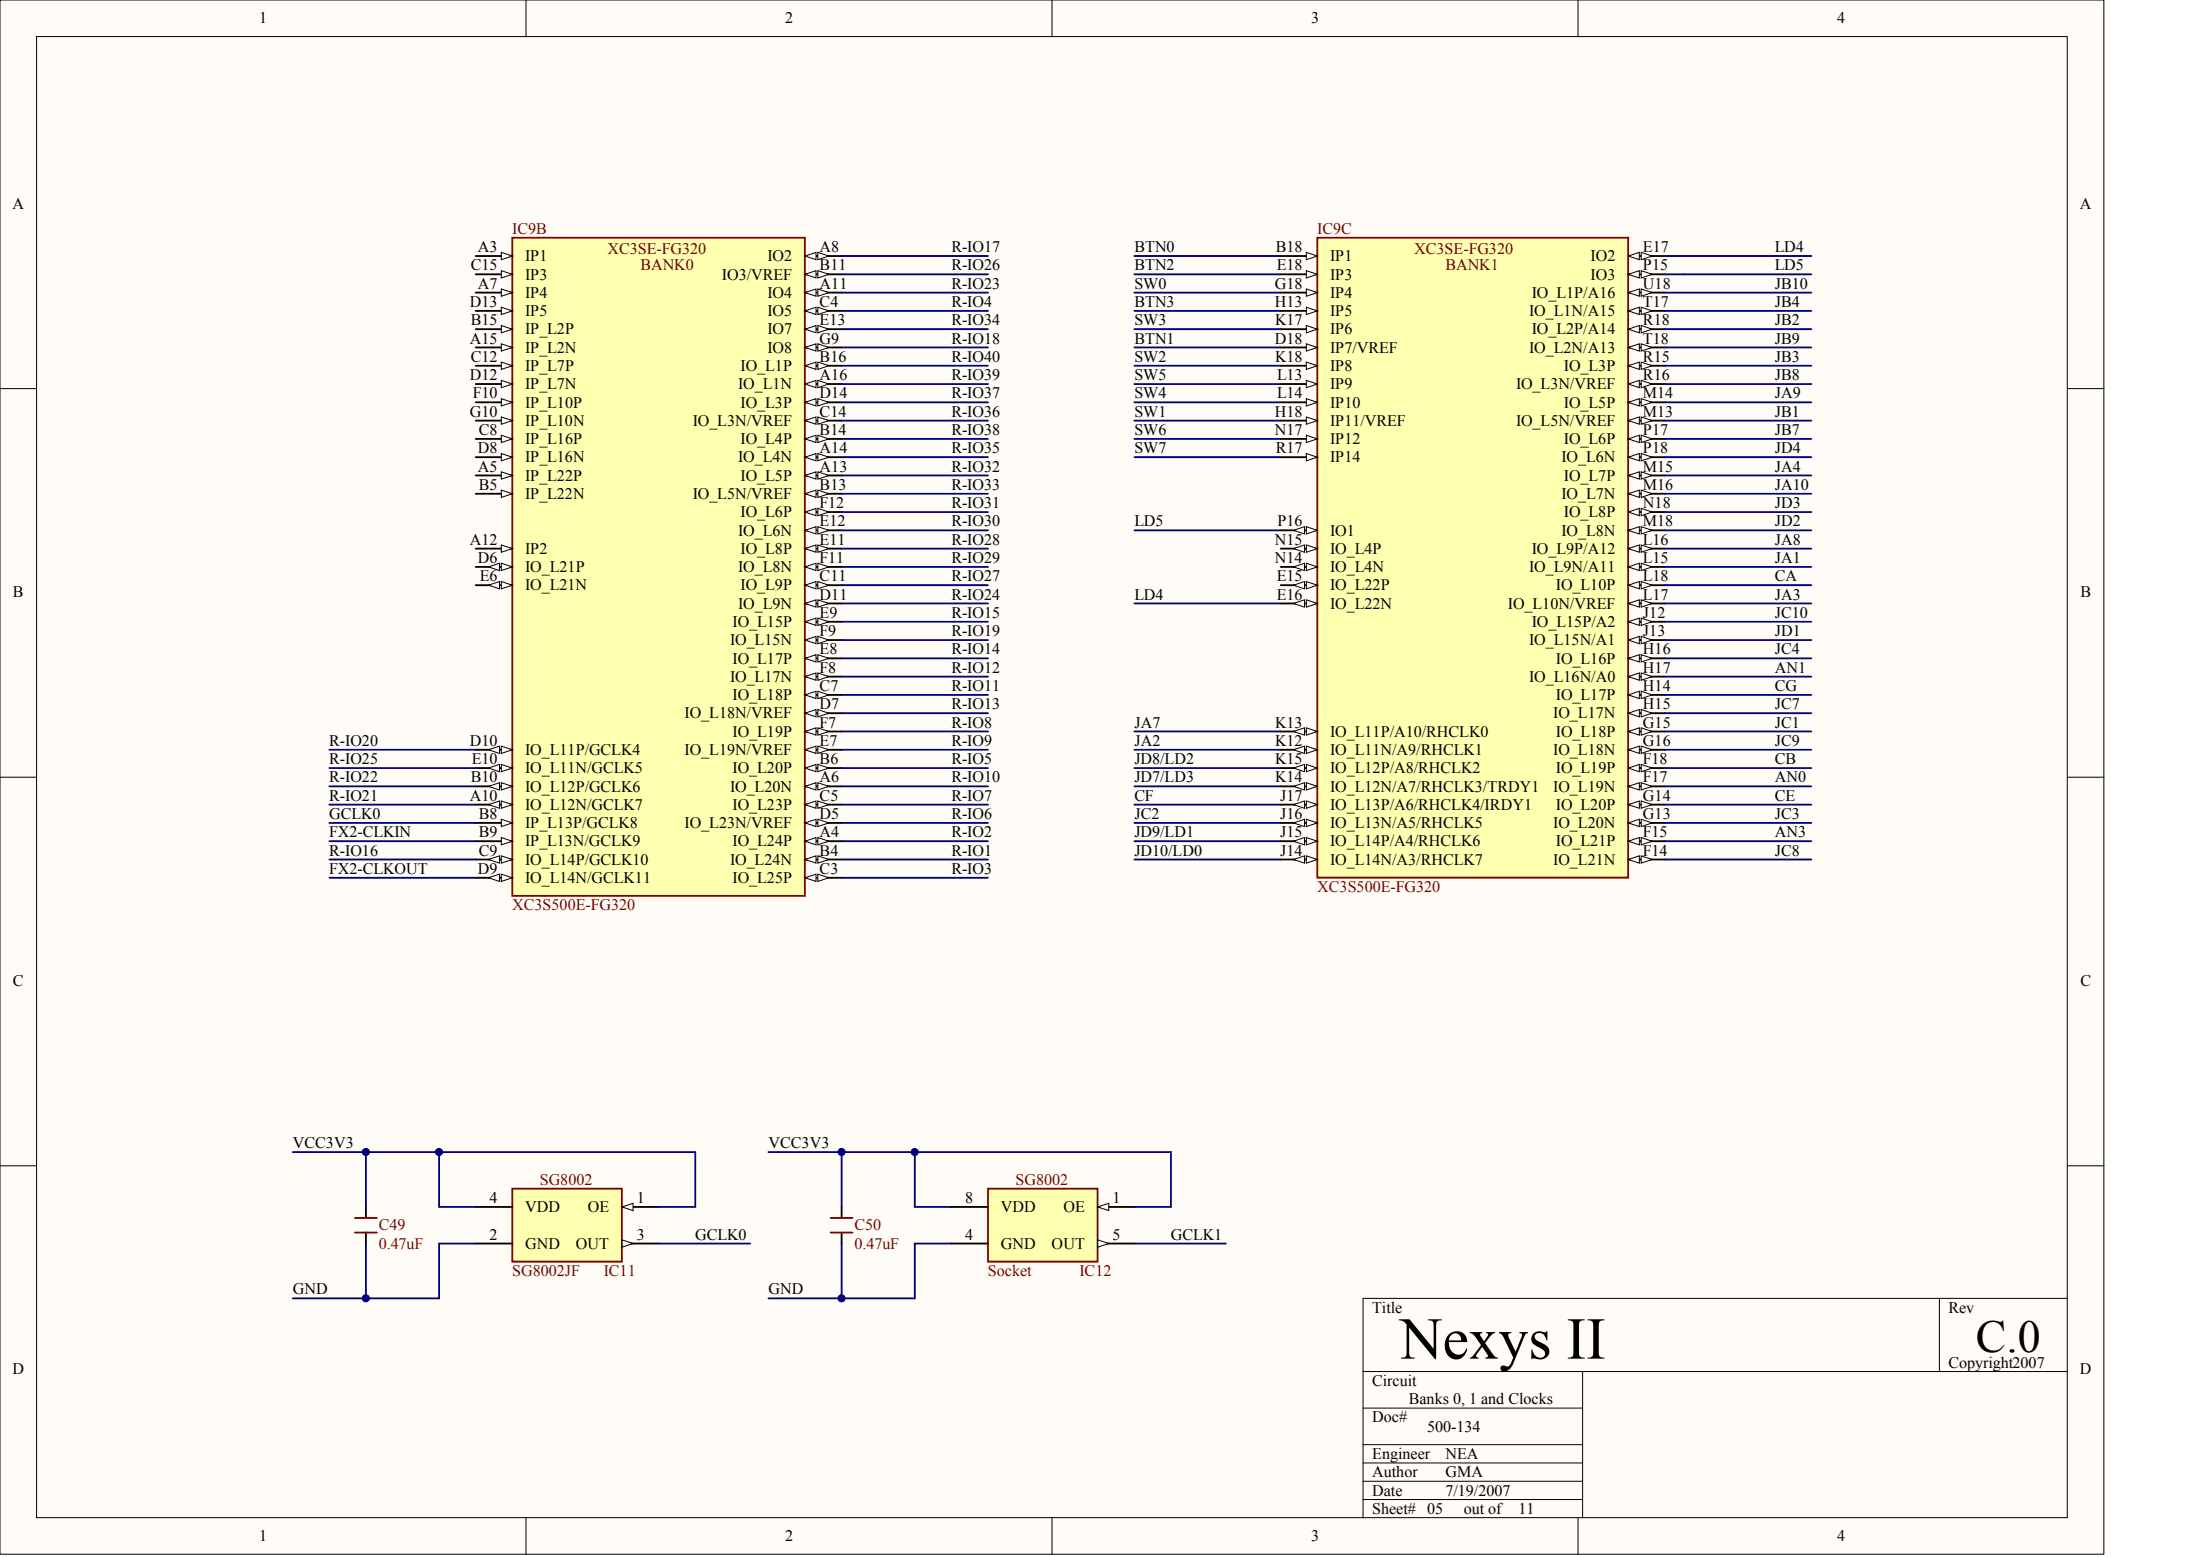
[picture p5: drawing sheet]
<svg xmlns="http://www.w3.org/2000/svg" width="840mm" height="594mm" viewBox="0 0 840 594" stroke-linecap="round" stroke-linejoin="round" font-family="sans-serif">
<g fill="#fffcf8" stroke="#000" stroke-width=".38">
<path d="M0 0h802.9v593h-802.9z"/>
<path d="M14 14h775v565.1h-775z"/>
</g>
<g fill="none" stroke="#000" stroke-width=".38">
<path d="M200.7 0v14M401.5 0v14M602.2 0v14M0 148.3h14M789 148.3h14M0 296.5h14M789 296.5h14M0 444.8h14M789 444.8h14M740.1 495.4v27.9M789 495.4h-268.8v83.7M520.2 523.3h268.8"/>
<path d="M520.2 537.3h83.8M604 523.3v55.8M520.2 558.2h83.8M520.2 551.2h83.8M200.7 579.1v14M401.5 579.1v14M520.2 565.2h83.8M520.2 572.2h83.8M602.2 579.1v14"/>
</g>
<path d="M195.5 90.7h111.7v251.1h-111.7z" fill="#ffffb0" stroke="#800000" stroke-width=".7"/>
<path d="M181.5 97.7h14" fill="none" stroke="#000" stroke-width=".7"/>
<path d="M191.3 96.3l4.2 1.4-4.2 1.4z" fill="#fffcf8" stroke="#000" stroke-width=".38"/>
<path d="M181.5 104.7h14" fill="none" stroke="#000" stroke-width=".7"/>
<path d="M191.3 103.3l4.2 1.4-4.2 1.4z" fill="#fffcf8" stroke="#000" stroke-width=".38"/>
<path d="M181.5 111.6h14" fill="none" stroke="#000" stroke-width=".7"/>
<path d="M191.3 110.2l4.2 1.4-4.2 1.4z" fill="#fffcf8" stroke="#000" stroke-width=".38"/>
<path d="M181.5 118.6h14" fill="none" stroke="#000" stroke-width=".7"/>
<path d="M191.3 117.2l4.2 1.4-4.2 1.4z" fill="#fffcf8" stroke="#000" stroke-width=".38"/>
<path d="M181.5 125.6h14" fill="none" stroke="#000" stroke-width=".7"/>
<path d="M191.3 124.2l4.2 1.4-4.2 1.4z" fill="#fffcf8" stroke="#000" stroke-width=".38"/>
<path d="M181.5 132.6h14" fill="none" stroke="#000" stroke-width=".7"/>
<path d="M191.3 131.2l4.2 1.4-4.2 1.4z" fill="#fffcf8" stroke="#000" stroke-width=".38"/>
<path d="M181.5 139.6h14" fill="none" stroke="#000" stroke-width=".7"/>
<path d="M191.3 138.2l4.2 1.4-4.2 1.3z" fill="#fffcf8" stroke="#000" stroke-width=".38"/>
<path d="M181.5 146.5h14" fill="none" stroke="#000" stroke-width=".7"/>
<path d="M191.3 145.1l4.2 1.4-4.2 1.4z" fill="#fffcf8" stroke="#000" stroke-width=".38"/>
<path d="M181.5 153.5h14" fill="none" stroke="#000" stroke-width=".7"/>
<path d="M191.3 152.1l4.2 1.4-4.2 1.4z" fill="#fffcf8" stroke="#000" stroke-width=".38"/>
<path d="M181.5 160.5h14" fill="none" stroke="#000" stroke-width=".7"/>
<path d="M191.3 159.1l4.2 1.4-4.2 1.4z" fill="#fffcf8" stroke="#000" stroke-width=".38"/>
<path d="M181.5 167.5h14" fill="none" stroke="#000" stroke-width=".7"/>
<path d="M191.3 166.1l4.2 1.4-4.2 1.4z" fill="#fffcf8" stroke="#000" stroke-width=".38"/>
<path d="M181.5 174.4h14" fill="none" stroke="#000" stroke-width=".7"/>
<path d="M191.3 173l4.2 1.4-4.2 1.4z" fill="#fffcf8" stroke="#000" stroke-width=".38"/>
<path d="M181.5 181.4h14" fill="none" stroke="#000" stroke-width=".7"/>
<path d="M191.3 180l4.2 1.4-4.2 1.4z" fill="#fffcf8" stroke="#000" stroke-width=".38"/>
<path d="M181.5 188.4h14" fill="none" stroke="#000" stroke-width=".7"/>
<path d="M191.3 187l4.2 1.4-4.2 1.4z" fill="#fffcf8" stroke="#000" stroke-width=".38"/>
<path d="M181.5 209.3h14" fill="none" stroke="#000" stroke-width=".7"/>
<path d="M191.3 207.9l4.2 1.4-4.2 1.4z" fill="#fffcf8" stroke="#000" stroke-width=".38"/>
<path d="M181.5 216.3h14" fill="none" stroke="#000" stroke-width=".7"/>
<g fill="#fffcf8" stroke="#000" stroke-width=".38">
<path d="M191.3 214.9l4.2 1.4-4.2 1.4z"/>
<path d="M186.4 216.3l4.2-1.4v2.8z"/>
</g>
<path d="M181.5 223.3h14" fill="none" stroke="#000" stroke-width=".7"/>
<g fill="#fffcf8" stroke="#000" stroke-width=".38">
<path d="M191.3 221.9l4.2 1.4-4.2 1.4z"/>
<path d="M186.4 223.3l4.2-1.4v2.8z"/>
</g>
<path d="M181.5 286.1h14" fill="none" stroke="#000" stroke-width=".7"/>
<g fill="#fffcf8" stroke="#000" stroke-width=".38">
<path d="M191.3 284.7l4.2 1.4-4.2 1.4z"/>
<path d="M186.4 286.1l4.2-1.4v2.8z"/>
</g>
<path d="M181.5 293.1h14" fill="none" stroke="#000" stroke-width=".7"/>
<g fill="#fffcf8" stroke="#000" stroke-width=".38">
<path d="M191.3 291.7l4.2 1.4-4.2 1.4z"/>
<path d="M186.4 293.1l4.2-1.4v2.8z"/>
</g>
<path d="M181.5 300h14" fill="none" stroke="#000" stroke-width=".7"/>
<g fill="#fffcf8" stroke="#000" stroke-width=".38">
<path d="M191.3 298.6l4.2 1.4-4.2 1.4z"/>
<path d="M186.4 300l4.2-1.4v2.8z"/>
</g>
<path d="M181.5 307h14" fill="none" stroke="#000" stroke-width=".7"/>
<g fill="#fffcf8" stroke="#000" stroke-width=".38">
<path d="M191.3 305.6l4.2 1.4-4.2 1.4z"/>
<path d="M186.4 307l4.2-1.4v2.8z"/>
</g>
<path d="M181.5 314h14" fill="none" stroke="#000" stroke-width=".7"/>
<path d="M191.3 312.6l4.2 1.4-4.2 1.4z" fill="#fffcf8" stroke="#000" stroke-width=".38"/>
<path d="M181.5 321h14" fill="none" stroke="#000" stroke-width=".7"/>
<path d="M191.3 319.6l4.2 1.4-4.2 1.4z" fill="#fffcf8" stroke="#000" stroke-width=".38"/>
<path d="M181.5 327.9h14" fill="none" stroke="#000" stroke-width=".7"/>
<g fill="#fffcf8" stroke="#000" stroke-width=".38">
<path d="M191.3 326.5l4.2 1.4-4.2 1.4z"/>
<path d="M186.4 327.9l4.2-1.4v2.8z"/>
</g>
<path d="M181.5 334.9h14" fill="none" stroke="#000" stroke-width=".7"/>
<g fill="#fffcf8" stroke="#000" stroke-width=".38">
<path d="M191.3 333.5l4.2 1.4-4.2 1.4z"/>
<path d="M186.4 334.9l4.2-1.4v2.8z"/>
</g>
<path d="M307.2 97.7h14" fill="none" stroke="#000" stroke-width=".7"/>
<g fill="#fffcf8" stroke="#000" stroke-width=".38">
<path d="M307.2 97.7l4.2-1.4v2.8z"/>
<path d="M312.1 96.3l4.2 1.4-4.2 1.4z"/>
</g>
<path d="M307.2 104.7h14" fill="none" stroke="#000" stroke-width=".7"/>
<g fill="#fffcf8" stroke="#000" stroke-width=".38">
<path d="M307.2 104.7l4.2-1.4v2.8z"/>
<path d="M312.1 103.3l4.2 1.4-4.2 1.4z"/>
</g>
<path d="M307.2 111.6h14" fill="none" stroke="#000" stroke-width=".7"/>
<g fill="#fffcf8" stroke="#000" stroke-width=".38">
<path d="M307.2 111.6l4.2-1.4v2.8z"/>
<path d="M312.1 110.2l4.2 1.4-4.2 1.4z"/>
</g>
<path d="M307.2 118.6h14" fill="none" stroke="#000" stroke-width=".7"/>
<g fill="#fffcf8" stroke="#000" stroke-width=".38">
<path d="M307.2 118.6l4.2-1.4v2.8z"/>
<path d="M312.1 117.2l4.2 1.4-4.2 1.4z"/>
</g>
<path d="M307.2 125.6h14" fill="none" stroke="#000" stroke-width=".7"/>
<g fill="#fffcf8" stroke="#000" stroke-width=".38">
<path d="M307.2 125.6l4.2-1.4v2.8z"/>
<path d="M312.1 124.2l4.2 1.4-4.2 1.4z"/>
</g>
<path d="M307.2 132.6h14" fill="none" stroke="#000" stroke-width=".7"/>
<g fill="#fffcf8" stroke="#000" stroke-width=".38">
<path d="M307.2 132.6l4.2-1.4v2.8z"/>
<path d="M312.1 131.2l4.2 1.4-4.2 1.4z"/>
</g>
<path d="M307.2 139.6h14" fill="none" stroke="#000" stroke-width=".7"/>
<g fill="#fffcf8" stroke="#000" stroke-width=".38">
<path d="M307.2 139.6l4.2-1.4v2.7z"/>
<path d="M312.1 138.2l4.2 1.4-4.2 1.3z"/>
</g>
<path d="M307.2 146.5h14" fill="none" stroke="#000" stroke-width=".7"/>
<g fill="#fffcf8" stroke="#000" stroke-width=".38">
<path d="M307.2 146.5l4.2-1.4v2.8z"/>
<path d="M312.1 145.1l4.2 1.4-4.2 1.4z"/>
</g>
<path d="M307.2 153.5h14" fill="none" stroke="#000" stroke-width=".7"/>
<g fill="#fffcf8" stroke="#000" stroke-width=".38">
<path d="M307.2 153.5l4.2-1.4v2.8z"/>
<path d="M312.1 152.1l4.2 1.4-4.2 1.4z"/>
</g>
<path d="M307.2 160.5h14" fill="none" stroke="#000" stroke-width=".7"/>
<g fill="#fffcf8" stroke="#000" stroke-width=".38">
<path d="M307.2 160.5l4.2-1.4v2.8z"/>
<path d="M312.1 159.1l4.2 1.4-4.2 1.4z"/>
</g>
<path d="M307.2 167.5h14" fill="none" stroke="#000" stroke-width=".7"/>
<g fill="#fffcf8" stroke="#000" stroke-width=".38">
<path d="M307.2 167.5l4.2-1.4v2.8z"/>
<path d="M312.1 166.1l4.2 1.4-4.2 1.4z"/>
</g>
<path d="M307.2 174.4h14" fill="none" stroke="#000" stroke-width=".7"/>
<g fill="#fffcf8" stroke="#000" stroke-width=".38">
<path d="M307.2 174.4l4.2-1.4v2.8z"/>
<path d="M312.1 173l4.2 1.4-4.2 1.4z"/>
</g>
<path d="M307.2 181.4h14" fill="none" stroke="#000" stroke-width=".7"/>
<g fill="#fffcf8" stroke="#000" stroke-width=".38">
<path d="M307.2 181.4l4.2-1.4v2.8z"/>
<path d="M312.1 180l4.2 1.4-4.2 1.4z"/>
</g>
<path d="M307.2 188.4h14" fill="none" stroke="#000" stroke-width=".7"/>
<g fill="#fffcf8" stroke="#000" stroke-width=".38">
<path d="M307.2 188.4l4.2-1.4v2.8z"/>
<path d="M312.1 187l4.2 1.4-4.2 1.4z"/>
</g>
<path d="M307.2 195.4h14" fill="none" stroke="#000" stroke-width=".7"/>
<g fill="#fffcf8" stroke="#000" stroke-width=".38">
<path d="M307.2 195.4l4.2-1.4v2.8z"/>
<path d="M312.1 194l4.2 1.4-4.2 1.4z"/>
</g>
<path d="M307.2 202.4h14" fill="none" stroke="#000" stroke-width=".7"/>
<g fill="#fffcf8" stroke="#000" stroke-width=".38">
<path d="M307.2 202.4l4.2-1.4v2.7z"/>
<path d="M312.1 201l4.2 1.4-4.2 1.3z"/>
</g>
<path d="M307.2 209.3h14" fill="none" stroke="#000" stroke-width=".7"/>
<g fill="#fffcf8" stroke="#000" stroke-width=".38">
<path d="M307.2 209.3l4.2-1.4v2.8z"/>
<path d="M312.1 207.9l4.2 1.4-4.2 1.4z"/>
</g>
<path d="M307.2 216.3h14" fill="none" stroke="#000" stroke-width=".7"/>
<g fill="#fffcf8" stroke="#000" stroke-width=".38">
<path d="M307.2 216.3l4.2-1.4v2.8z"/>
<path d="M312.1 214.9l4.2 1.4-4.2 1.4z"/>
</g>
<path d="M307.2 223.3h14" fill="none" stroke="#000" stroke-width=".7"/>
<g fill="#fffcf8" stroke="#000" stroke-width=".38">
<path d="M307.2 223.3l4.2-1.4v2.8z"/>
<path d="M312.1 221.9l4.2 1.4-4.2 1.4z"/>
</g>
<path d="M307.2 230.3h14" fill="none" stroke="#000" stroke-width=".7"/>
<g fill="#fffcf8" stroke="#000" stroke-width=".38">
<path d="M307.2 230.3l4.2-1.4v2.8z"/>
<path d="M312.1 228.9l4.2 1.4-4.2 1.4z"/>
</g>
<path d="M307.2 237.2h14" fill="none" stroke="#000" stroke-width=".7"/>
<g fill="#fffcf8" stroke="#000" stroke-width=".38">
<path d="M307.2 237.2l4.2-1.4v2.8z"/>
<path d="M312.1 235.8l4.2 1.4-4.2 1.4z"/>
</g>
<path d="M307.2 244.2h14" fill="none" stroke="#000" stroke-width=".7"/>
<g fill="#fffcf8" stroke="#000" stroke-width=".38">
<path d="M307.2 244.2l4.2-1.4v2.8z"/>
<path d="M312.1 242.8l4.2 1.4-4.2 1.4z"/>
</g>
<path d="M307.2 251.2h14" fill="none" stroke="#000" stroke-width=".7"/>
<g fill="#fffcf8" stroke="#000" stroke-width=".38">
<path d="M307.2 251.2l4.2-1.4v2.8z"/>
<path d="M312.1 249.8l4.2 1.4-4.2 1.4z"/>
</g>
<path d="M307.2 258.2h14" fill="none" stroke="#000" stroke-width=".7"/>
<g fill="#fffcf8" stroke="#000" stroke-width=".38">
<path d="M307.2 258.2l4.2-1.4v2.8z"/>
<path d="M312.1 256.8l4.2 1.4-4.2 1.4z"/>
</g>
<path d="M307.2 265.1h14" fill="none" stroke="#000" stroke-width=".7"/>
<g fill="#fffcf8" stroke="#000" stroke-width=".38">
<path d="M307.2 265.1l4.2-1.3v2.7z"/>
<path d="M312.1 263.8l4.2 1.3-4.2 1.4z"/>
</g>
<path d="M307.2 272.1h14" fill="none" stroke="#000" stroke-width=".7"/>
<g fill="#fffcf8" stroke="#000" stroke-width=".38">
<path d="M307.2 272.1l4.2-1.4v2.8z"/>
<path d="M312.1 270.7l4.2 1.4-4.2 1.4z"/>
</g>
<path d="M307.2 279.1h14" fill="none" stroke="#000" stroke-width=".7"/>
<g fill="#fffcf8" stroke="#000" stroke-width=".38">
<path d="M307.2 279.1l4.2-1.4v2.8z"/>
<path d="M312.1 277.7l4.2 1.4-4.2 1.4z"/>
</g>
<path d="M307.2 286.1h14" fill="none" stroke="#000" stroke-width=".7"/>
<g fill="#fffcf8" stroke="#000" stroke-width=".38">
<path d="M307.2 286.1l4.2-1.4v2.8z"/>
<path d="M312.1 284.7l4.2 1.4-4.2 1.4z"/>
</g>
<path d="M307.2 293.1h14" fill="none" stroke="#000" stroke-width=".7"/>
<g fill="#fffcf8" stroke="#000" stroke-width=".38">
<path d="M307.2 293.1l4.2-1.4v2.8z"/>
<path d="M312.1 291.7l4.2 1.4-4.2 1.4z"/>
</g>
<path d="M307.2 300h14" fill="none" stroke="#000" stroke-width=".7"/>
<g fill="#fffcf8" stroke="#000" stroke-width=".38">
<path d="M307.2 300l4.2-1.4v2.8z"/>
<path d="M312.1 298.6l4.2 1.4-4.2 1.4z"/>
</g>
<path d="M307.2 307h14" fill="none" stroke="#000" stroke-width=".7"/>
<g fill="#fffcf8" stroke="#000" stroke-width=".38">
<path d="M307.2 307l4.2-1.4v2.8z"/>
<path d="M312.1 305.6l4.2 1.4-4.2 1.4z"/>
</g>
<path d="M307.2 314h14" fill="none" stroke="#000" stroke-width=".7"/>
<g fill="#fffcf8" stroke="#000" stroke-width=".38">
<path d="M307.2 314l4.2-1.4v2.8z"/>
<path d="M312.1 312.6l4.2 1.4-4.2 1.4z"/>
</g>
<path d="M307.2 321h14" fill="none" stroke="#000" stroke-width=".7"/>
<g fill="#fffcf8" stroke="#000" stroke-width=".38">
<path d="M307.2 321l4.2-1.4v2.8z"/>
<path d="M312.1 319.6l4.2 1.4-4.2 1.4z"/>
</g>
<path d="M307.2 327.9h14" fill="none" stroke="#000" stroke-width=".7"/>
<g fill="#fffcf8" stroke="#000" stroke-width=".38">
<path d="M307.2 327.9l4.2-1.4v2.8z"/>
<path d="M312.1 326.5l4.2 1.4-4.2 1.4z"/>
</g>
<path d="M307.2 334.9h14" fill="none" stroke="#000" stroke-width=".7"/>
<g fill="#fffcf8" stroke="#000" stroke-width=".38">
<path d="M307.2 334.9l4.2-1.4v2.8z"/>
<path d="M312.1 333.5l4.2 1.4-4.2 1.4z"/>
</g>
<path d="M502.7 90.7h118.7v244.2h-118.7z" fill="#ffffb0" stroke="#800000" stroke-width=".7"/>
<path d="M488.8 97.7h13.9" fill="none" stroke="#000" stroke-width=".7"/>
<path d="M498.6 96.3l4.1 1.4-4.1 1.4z" fill="#fffcf8" stroke="#000" stroke-width=".38"/>
<path d="M488.8 104.7h13.9" fill="none" stroke="#000" stroke-width=".7"/>
<path d="M498.6 103.3l4.1 1.4-4.1 1.4z" fill="#fffcf8" stroke="#000" stroke-width=".38"/>
<path d="M488.8 111.6h13.9" fill="none" stroke="#000" stroke-width=".7"/>
<path d="M498.6 110.2l4.1 1.4-4.1 1.4z" fill="#fffcf8" stroke="#000" stroke-width=".38"/>
<path d="M488.8 118.6h13.9" fill="none" stroke="#000" stroke-width=".7"/>
<path d="M498.6 117.2l4.1 1.4-4.1 1.4z" fill="#fffcf8" stroke="#000" stroke-width=".38"/>
<path d="M488.8 125.6h13.9" fill="none" stroke="#000" stroke-width=".7"/>
<path d="M498.6 124.2l4.1 1.4-4.1 1.4z" fill="#fffcf8" stroke="#000" stroke-width=".38"/>
<path d="M488.8 132.6h13.9" fill="none" stroke="#000" stroke-width=".7"/>
<path d="M498.6 131.2l4.1 1.4-4.1 1.4z" fill="#fffcf8" stroke="#000" stroke-width=".38"/>
<path d="M488.8 139.6h13.9" fill="none" stroke="#000" stroke-width=".7"/>
<path d="M498.6 138.2l4.1 1.4-4.1 1.3z" fill="#fffcf8" stroke="#000" stroke-width=".38"/>
<path d="M488.8 146.5h13.9" fill="none" stroke="#000" stroke-width=".7"/>
<path d="M498.6 145.1l4.1 1.4-4.1 1.4z" fill="#fffcf8" stroke="#000" stroke-width=".38"/>
<path d="M488.8 153.5h13.9" fill="none" stroke="#000" stroke-width=".7"/>
<path d="M498.6 152.1l4.1 1.4-4.1 1.4z" fill="#fffcf8" stroke="#000" stroke-width=".38"/>
<path d="M488.8 160.5h13.9" fill="none" stroke="#000" stroke-width=".7"/>
<path d="M498.6 159.1l4.1 1.4-4.1 1.4z" fill="#fffcf8" stroke="#000" stroke-width=".38"/>
<path d="M488.8 167.5h13.9" fill="none" stroke="#000" stroke-width=".7"/>
<path d="M498.6 166.1l4.1 1.4-4.1 1.4z" fill="#fffcf8" stroke="#000" stroke-width=".38"/>
<path d="M488.8 174.4h13.9" fill="none" stroke="#000" stroke-width=".7"/>
<path d="M498.6 173l4.1 1.4-4.1 1.4z" fill="#fffcf8" stroke="#000" stroke-width=".38"/>
<path d="M488.8 209.3h13.9" fill="none" stroke="#000" stroke-width=".7"/>
<g fill="#fffcf8" stroke="#000" stroke-width=".38">
<path d="M498.6 207.9l4.1 1.4-4.1 1.4z"/>
<path d="M493.7 209.3l4.2-1.4v2.8z"/>
</g>
<path d="M488.8 216.3h13.9" fill="none" stroke="#000" stroke-width=".7"/>
<g fill="#fffcf8" stroke="#000" stroke-width=".38">
<path d="M498.6 214.9l4.1 1.4-4.1 1.4z"/>
<path d="M493.7 216.3l4.2-1.4v2.8z"/>
</g>
<path d="M488.8 223.3h13.9" fill="none" stroke="#000" stroke-width=".7"/>
<g fill="#fffcf8" stroke="#000" stroke-width=".38">
<path d="M498.6 221.9l4.1 1.4-4.1 1.4z"/>
<path d="M493.7 223.3l4.2-1.4v2.8z"/>
</g>
<path d="M488.8 279.1h13.9" fill="none" stroke="#000" stroke-width=".7"/>
<g fill="#fffcf8" stroke="#000" stroke-width=".38">
<path d="M498.6 277.7l4.1 1.4-4.1 1.4z"/>
<path d="M493.7 279.1l4.2-1.4v2.8z"/>
</g>
<path d="M488.8 286.1h13.9" fill="none" stroke="#000" stroke-width=".7"/>
<g fill="#fffcf8" stroke="#000" stroke-width=".38">
<path d="M498.6 284.7l4.1 1.4-4.1 1.4z"/>
<path d="M493.7 286.1l4.2-1.4v2.8z"/>
</g>
<path d="M488.8 293.1h13.9" fill="none" stroke="#000" stroke-width=".7"/>
<g fill="#fffcf8" stroke="#000" stroke-width=".38">
<path d="M498.6 291.7l4.1 1.4-4.1 1.4z"/>
<path d="M493.7 293.1l4.2-1.4v2.8z"/>
</g>
<path d="M488.8 300h13.9" fill="none" stroke="#000" stroke-width=".7"/>
<g fill="#fffcf8" stroke="#000" stroke-width=".38">
<path d="M498.6 298.6l4.1 1.4-4.1 1.4z"/>
<path d="M493.7 300l4.2-1.4v2.8z"/>
</g>
<path d="M488.8 307h13.9" fill="none" stroke="#000" stroke-width=".7"/>
<g fill="#fffcf8" stroke="#000" stroke-width=".38">
<path d="M498.6 305.6l4.1 1.4-4.1 1.4z"/>
<path d="M493.7 307l4.2-1.4v2.8z"/>
</g>
<path d="M488.8 314h13.9" fill="none" stroke="#000" stroke-width=".7"/>
<g fill="#fffcf8" stroke="#000" stroke-width=".38">
<path d="M498.6 312.6l4.1 1.4-4.1 1.4z"/>
<path d="M493.7 314l4.2-1.4v2.8z"/>
</g>
<path d="M488.8 321h13.9" fill="none" stroke="#000" stroke-width=".7"/>
<g fill="#fffcf8" stroke="#000" stroke-width=".38">
<path d="M498.6 319.6l4.1 1.4-4.1 1.4z"/>
<path d="M493.7 321l4.2-1.4v2.8z"/>
</g>
<path d="M488.8 327.9h13.9" fill="none" stroke="#000" stroke-width=".7"/>
<g fill="#fffcf8" stroke="#000" stroke-width=".38">
<path d="M498.6 326.5l4.1 1.4-4.1 1.4z"/>
<path d="M493.7 327.9l4.2-1.4v2.8z"/>
</g>
<path d="M621.4 97.7h14" fill="none" stroke="#000" stroke-width=".7"/>
<g fill="#fffcf8" stroke="#000" stroke-width=".38">
<path d="M621.4 97.7l4.2-1.4v2.8z"/>
<path d="M626.3 96.3l4.2 1.4-4.2 1.4z"/>
</g>
<path d="M621.4 104.7h14" fill="none" stroke="#000" stroke-width=".7"/>
<g fill="#fffcf8" stroke="#000" stroke-width=".38">
<path d="M621.4 104.7l4.2-1.4v2.8z"/>
<path d="M626.3 103.3l4.2 1.4-4.2 1.4z"/>
</g>
<path d="M488.8 230.3h13.9" fill="none" stroke="#000" stroke-width=".7"/>
<g fill="#fffcf8" stroke="#000" stroke-width=".38">
<path d="M498.6 228.9l4.1 1.4-4.1 1.4z"/>
<path d="M493.7 230.3l4.2-1.4v2.8z"/>
</g>
<path d="M488.8 202.4h13.9" fill="none" stroke="#000" stroke-width=".7"/>
<g fill="#fffcf8" stroke="#000" stroke-width=".38">
<path d="M498.6 201l4.1 1.4-4.1 1.3z"/>
<path d="M493.7 202.4l4.2-1.4v2.7z"/>
</g>
<path d="M621.4 111.6h14" fill="none" stroke="#000" stroke-width=".7"/>
<g fill="#fffcf8" stroke="#000" stroke-width=".38">
<path d="M621.4 111.6l4.2-1.4v2.8z"/>
<path d="M626.3 110.2l4.2 1.4-4.2 1.4z"/>
</g>
<path d="M621.4 118.6h14" fill="none" stroke="#000" stroke-width=".7"/>
<g fill="#fffcf8" stroke="#000" stroke-width=".38">
<path d="M621.4 118.6l4.2-1.4v2.8z"/>
<path d="M626.3 117.2l4.2 1.4-4.2 1.4z"/>
</g>
<path d="M621.4 125.6h14" fill="none" stroke="#000" stroke-width=".7"/>
<g fill="#fffcf8" stroke="#000" stroke-width=".38">
<path d="M621.4 125.6l4.2-1.4v2.8z"/>
<path d="M626.3 124.2l4.2 1.4-4.2 1.4z"/>
</g>
<path d="M621.4 132.6h14" fill="none" stroke="#000" stroke-width=".7"/>
<g fill="#fffcf8" stroke="#000" stroke-width=".38">
<path d="M621.4 132.6l4.2-1.4v2.8z"/>
<path d="M626.3 131.2l4.2 1.4-4.2 1.4z"/>
</g>
<path d="M621.4 139.6h14" fill="none" stroke="#000" stroke-width=".7"/>
<g fill="#fffcf8" stroke="#000" stroke-width=".38">
<path d="M621.4 139.6l4.2-1.4v2.7z"/>
<path d="M626.3 138.2l4.2 1.4-4.2 1.3z"/>
</g>
<path d="M621.4 146.5h14" fill="none" stroke="#000" stroke-width=".7"/>
<g fill="#fffcf8" stroke="#000" stroke-width=".38">
<path d="M621.4 146.5l4.2-1.4v2.8z"/>
<path d="M626.3 145.1l4.2 1.4-4.2 1.4z"/>
</g>
<path d="M621.4 153.5h14" fill="none" stroke="#000" stroke-width=".7"/>
<g fill="#fffcf8" stroke="#000" stroke-width=".38">
<path d="M621.4 153.5l4.2-1.4v2.8z"/>
<path d="M626.3 152.1l4.2 1.4-4.2 1.4z"/>
</g>
<path d="M621.4 160.5h14" fill="none" stroke="#000" stroke-width=".7"/>
<g fill="#fffcf8" stroke="#000" stroke-width=".38">
<path d="M621.4 160.5l4.2-1.4v2.8z"/>
<path d="M626.3 159.1l4.2 1.4-4.2 1.4z"/>
</g>
<path d="M621.4 167.5h14" fill="none" stroke="#000" stroke-width=".7"/>
<g fill="#fffcf8" stroke="#000" stroke-width=".38">
<path d="M621.4 167.5l4.2-1.4v2.8z"/>
<path d="M626.3 166.1l4.2 1.4-4.2 1.4z"/>
</g>
<path d="M621.4 174.4h14" fill="none" stroke="#000" stroke-width=".7"/>
<g fill="#fffcf8" stroke="#000" stroke-width=".38">
<path d="M621.4 174.4l4.2-1.4v2.8z"/>
<path d="M626.3 173l4.2 1.4-4.2 1.4z"/>
</g>
<path d="M621.4 195.4h14" fill="none" stroke="#000" stroke-width=".7"/>
<g fill="#fffcf8" stroke="#000" stroke-width=".38">
<path d="M621.4 195.4l4.2-1.4v2.8z"/>
<path d="M626.3 194l4.2 1.4-4.2 1.4z"/>
</g>
<path d="M621.4 202.4h14" fill="none" stroke="#000" stroke-width=".7"/>
<g fill="#fffcf8" stroke="#000" stroke-width=".38">
<path d="M621.4 202.4l4.2-1.4v2.7z"/>
<path d="M626.3 201l4.2 1.4-4.2 1.3z"/>
</g>
<path d="M621.4 209.3h14" fill="none" stroke="#000" stroke-width=".7"/>
<g fill="#fffcf8" stroke="#000" stroke-width=".38">
<path d="M621.4 209.3l4.2-1.4v2.8z"/>
<path d="M626.3 207.9l4.2 1.4-4.2 1.4z"/>
</g>
<path d="M621.4 216.3h14" fill="none" stroke="#000" stroke-width=".7"/>
<g fill="#fffcf8" stroke="#000" stroke-width=".38">
<path d="M621.4 216.3l4.2-1.4v2.8z"/>
<path d="M626.3 214.9l4.2 1.4-4.2 1.4z"/>
</g>
<path d="M621.4 237.2h14" fill="none" stroke="#000" stroke-width=".7"/>
<g fill="#fffcf8" stroke="#000" stroke-width=".38">
<path d="M621.4 237.2l4.2-1.4v2.8z"/>
<path d="M626.3 235.8l4.2 1.4-4.2 1.4z"/>
</g>
<path d="M621.4 244.2h14" fill="none" stroke="#000" stroke-width=".7"/>
<g fill="#fffcf8" stroke="#000" stroke-width=".38">
<path d="M621.4 244.2l4.2-1.4v2.8z"/>
<path d="M626.3 242.8l4.2 1.4-4.2 1.4z"/>
</g>
<path d="M621.4 265.1h14" fill="none" stroke="#000" stroke-width=".7"/>
<g fill="#fffcf8" stroke="#000" stroke-width=".38">
<path d="M621.4 265.1l4.2-1.3v2.7z"/>
<path d="M626.3 263.8l4.2 1.3-4.2 1.4z"/>
</g>
<path d="M621.4 272.1h14" fill="none" stroke="#000" stroke-width=".7"/>
<g fill="#fffcf8" stroke="#000" stroke-width=".38">
<path d="M621.4 272.1l4.2-1.4v2.8z"/>
<path d="M626.3 270.7l4.2 1.4-4.2 1.4z"/>
</g>
<path d="M621.4 279.1h14" fill="none" stroke="#000" stroke-width=".7"/>
<g fill="#fffcf8" stroke="#000" stroke-width=".38">
<path d="M621.4 279.1l4.2-1.4v2.8z"/>
<path d="M626.3 277.7l4.2 1.4-4.2 1.4z"/>
</g>
<path d="M621.4 286.1h14" fill="none" stroke="#000" stroke-width=".7"/>
<g fill="#fffcf8" stroke="#000" stroke-width=".38">
<path d="M621.4 286.1l4.2-1.4v2.8z"/>
<path d="M626.3 284.7l4.2 1.4-4.2 1.4z"/>
</g>
<path d="M621.4 293.1h14" fill="none" stroke="#000" stroke-width=".7"/>
<g fill="#fffcf8" stroke="#000" stroke-width=".38">
<path d="M621.4 293.1l4.2-1.4v2.8z"/>
<path d="M626.3 291.7l4.2 1.4-4.2 1.4z"/>
</g>
<path d="M621.4 300h14" fill="none" stroke="#000" stroke-width=".7"/>
<g fill="#fffcf8" stroke="#000" stroke-width=".38">
<path d="M621.4 300l4.2-1.4v2.8z"/>
<path d="M626.3 298.6l4.2 1.4-4.2 1.4z"/>
</g>
<path d="M621.4 307h14" fill="none" stroke="#000" stroke-width=".7"/>
<g fill="#fffcf8" stroke="#000" stroke-width=".38">
<path d="M621.4 307l4.2-1.4v2.8z"/>
<path d="M626.3 305.6l4.2 1.4-4.2 1.4z"/>
</g>
<path d="M621.4 314h14" fill="none" stroke="#000" stroke-width=".7"/>
<g fill="#fffcf8" stroke="#000" stroke-width=".38">
<path d="M621.4 314l4.2-1.4v2.8z"/>
<path d="M626.3 312.6l4.2 1.4-4.2 1.4z"/>
</g>
<path d="M621.4 223.3h14" fill="none" stroke="#000" stroke-width=".7"/>
<g fill="#fffcf8" stroke="#000" stroke-width=".38">
<path d="M621.4 223.3l4.2-1.4v2.8z"/>
<path d="M626.3 221.9l4.2 1.4-4.2 1.4z"/>
</g>
<path d="M621.4 230.3h14" fill="none" stroke="#000" stroke-width=".7"/>
<g fill="#fffcf8" stroke="#000" stroke-width=".38">
<path d="M621.4 230.3l4.2-1.4v2.8z"/>
<path d="M626.3 228.9l4.2 1.4-4.2 1.4z"/>
</g>
<path d="M621.4 251.2h14" fill="none" stroke="#000" stroke-width=".7"/>
<g fill="#fffcf8" stroke="#000" stroke-width=".38">
<path d="M621.4 251.2l4.2-1.4v2.8z"/>
<path d="M626.3 249.8l4.2 1.4-4.2 1.4z"/>
</g>
<path d="M621.4 327.9h14" fill="none" stroke="#000" stroke-width=".7"/>
<g fill="#fffcf8" stroke="#000" stroke-width=".38">
<path d="M621.4 327.9l4.2-1.4v2.8z"/>
<path d="M626.3 326.5l4.2 1.4-4.2 1.4z"/>
</g>
<path d="M621.4 321h14" fill="none" stroke="#000" stroke-width=".7"/>
<g fill="#fffcf8" stroke="#000" stroke-width=".38">
<path d="M621.4 321l4.2-1.4v2.8z"/>
<path d="M626.3 319.6l4.2 1.4-4.2 1.4z"/>
</g>
<path d="M621.4 181.4h14" fill="none" stroke="#000" stroke-width=".7"/>
<g fill="#fffcf8" stroke="#000" stroke-width=".38">
<path d="M621.4 181.4l4.2-1.4v2.8z"/>
<path d="M626.3 180l4.2 1.4-4.2 1.4z"/>
</g>
<path d="M621.4 188.4h14" fill="none" stroke="#000" stroke-width=".7"/>
<g fill="#fffcf8" stroke="#000" stroke-width=".38">
<path d="M621.4 188.4l4.2-1.4v2.8z"/>
<path d="M626.3 187l4.2 1.4-4.2 1.4z"/>
</g>
<path d="M621.4 258.2h14" fill="none" stroke="#000" stroke-width=".7"/>
<g fill="#fffcf8" stroke="#000" stroke-width=".38">
<path d="M621.4 258.2l4.2-1.4v2.8z"/>
<path d="M626.3 256.8l4.2 1.4-4.2 1.4z"/>
</g>
<path d="M377.1 453.5h41.8v27.9h-41.8z" fill="#ffffb0" stroke="#800000" stroke-width=".7"/>
<path d="M363.1 460.5h14M363.1 474.5h14M419 460.5h13.9" fill="none" stroke="#000" stroke-width=".7"/>
<path d="M419 460.5l4.1-1.4v2.8z" fill="#fffcf8" stroke="#000" stroke-width=".38"/>
<path d="M419 474.5h13.9" fill="none" stroke="#000" stroke-width=".7"/>
<path d="M419 473.1l4.1 1.4-4.1 1.4z" fill="#fffcf8" stroke="#000" stroke-width=".38"/>
<path d="M195.5 453.5h41.8v27.9h-41.8z" fill="#ffffb0" stroke="#800000" stroke-width=".7"/>
<path d="M181.5 460.5h14M181.5 474.5h14M237.4 460.5h14" fill="none" stroke="#000" stroke-width=".7"/>
<path d="M237.4 460.5l4.2-1.4v2.8z" fill="#fffcf8" stroke="#000" stroke-width=".38"/>
<path d="M237.4 474.5h14" fill="none" stroke="#000" stroke-width=".7"/>
<path d="M237.4 473.1l4.2 1.4-4.2 1.4z" fill="#fffcf8" stroke="#000" stroke-width=".38"/>
<path d="M139.7 460.5v4.2M139.7 470.3v4.2M321.2 460.5v4.2M321.2 470.3v4.2" fill="none" stroke="#000" stroke-width=".7"/>
<path d="M135.5 464.7h8.3M135.5 470.3h8.3M317 464.7h8.4M317 470.3h8.4" fill="none" stroke="#800000" stroke-width=".7"/>
<g fill="none" stroke="#000080" stroke-width=".7">
<path d="M321.2 97.7h55.9M432.9 97.7h55.9M635.4 97.7h55.9M321.2 104.7h55.9M321.2 111.6h55.9M321.2 118.6h55.9M432.9 104.7h55.9M432.9 111.6h55.9M432.9 118.6h55.9M635.4 104.7h55.9M635.4 111.6h55.9M635.4 118.6h55.9"/>
<path d="M321.2 125.6h55.9M321.2 132.6h55.9M321.2 139.6h55.9M432.9 125.6h55.9M432.9 132.6h55.9M432.9 139.6h55.9M635.4 125.6h55.9M635.4 132.6h55.9M635.4 139.6h55.9M321.2 146.5h55.9M321.2 153.5h55.9M432.9 146.5h55.9"/>
<path d="M432.9 153.5h55.9M635.4 146.5h55.9M635.4 153.5h55.9M321.2 160.5h55.9M321.2 167.5h55.9M321.2 174.4h55.9M432.9 160.5h55.9M432.9 167.5h55.9M432.9 174.4h55.9M635.4 160.5h55.9M635.4 167.5h55.9M635.4 174.4h55.9"/>
<path d="M321.2 181.4h55.9M321.2 188.4h55.9M321.2 195.4h55.9M635.4 181.4h55.9M635.4 188.4h55.9M635.4 195.4h55.9M321.2 202.4h55.9M321.2 209.3h55.9M321.2 216.3h55.9M432.9 202.4h55.9M635.4 202.4h55.9M635.4 209.3h55.9"/>
<path d="M635.4 216.3h55.9M321.2 223.3h55.9M321.2 230.3h55.9M321.2 237.2h55.9M432.9 230.3h55.9M635.4 223.3h55.9M635.4 230.3h55.9M635.4 237.2h55.9M321.2 244.2h55.9M321.2 251.2h55.9M321.2 258.2h55.9M635.4 244.2h55.9"/>
<path d="M635.4 251.2h55.9M635.4 258.2h55.9M321.2 265.1h55.9M321.2 272.1h55.9M321.2 279.1h55.9M432.9 279.1h55.9M635.4 265.1h55.9M635.4 272.1h55.9M635.4 279.1h55.9M125.7 286.1h55.8M125.7 293.1h55.8M321.2 286.1h55.9"/>
<path d="M321.2 293.1h55.9M432.9 286.1h55.9M432.9 293.1h55.9M635.4 286.1h55.9M635.4 293.1h55.9M125.7 300h55.8M125.7 307h55.8M125.7 314h55.8M321.2 300h55.9M321.2 307h55.9M321.2 314h55.9M432.9 300h55.9"/>
<path d="M432.9 307h55.9M432.9 314h55.9M635.4 300h55.9M635.4 307h55.9M635.4 314h55.9M125.7 321h55.8M125.7 327.9h55.8M125.7 334.9h55.8M321.2 321h55.9M321.2 327.9h55.9M321.2 334.9h55.9M432.9 321h55.9"/>
<path d="M432.9 327.9h55.9M635.4 321h55.9M635.4 327.9h55.9M111.7 439.6h55.9v20.9h13.9M139.7 439.6v20.9M167.6 439.6h97.7v20.9h-13.9M293.3 439.6h55.8v20.9h14M321.2 439.6v20.9M349.1 439.6h97.8v20.9h-14M139.7 474.5v20.9M181.5 474.5h-13.9v20.9h-55.9M251.4 474.5h34.9"/>
<path d="M321.2 474.5v20.9M363.1 474.5h-14v20.9h-55.8M432.9 474.5h34.9"/>
</g>
<g fill="#000080" stroke="#000080" stroke-width=".38">
<circle cx="139.6" cy="495.4" r="1.36"/>
<circle cx="139.6" cy="439.5" r="1.36"/>
<circle cx="167.5" cy="439.5" r="1.36"/>
<circle cx="321.2" cy="495.4" r="1.36"/>
<circle cx="321.2" cy="439.5" r="1.36"/>
<circle cx="349.1" cy="439.5" r="1.36"/>
</g>
<text font-size="22.7" x="534.2" y="518.4">Nexys II</text>
<text font-size="17.4" x="754.1" y="515.8">C.0</text>
<g font-size="6.1">
<text x="98.9" y="9">1</text>
<text x="299.6" y="9">2</text>
<text x="500.4" y="9">3</text>
<text x="701.1" y="9">4</text>
<text x="4.7" y="79.6">A</text>
<text x="793.8" y="79.6">A</text>
<text x="182.4" y="96.2">A3</text>
<text x="200.4" y="99.7">IP1</text>
<text x="292.8" y="99.7">IO2</text>
<text x="312.8" y="96.2">A8</text>
<text x="363.1" y="96.2">R-IO17</text>
<text x="432.9" y="96.2">BTN0</text>
<text x="486.9" y="96.2">B18</text>
<text x="507.6" y="99.7">IP1</text>
<text x="607.1" y="99.7">IO2</text>
<text x="627" y="96.2">E17</text>
<text x="677.3" y="96.2">LD4</text>
<text x="179.7" y="103.2">C15</text>
<text x="200.4" y="106.6">IP3</text>
<text x="275.5" y="106.6">IO3/VREF</text>
<text x="312.8" y="103.2">B11</text>
<text x="363.1" y="103.2">R-IO26</text>
<text x="432.9" y="103.2">BTN2</text>
<text x="487.2" y="103.2">E18</text>
<text x="507.6" y="106.6">IP3</text>
<text x="607.1" y="106.6">IO3</text>
<text x="627" y="103.2">P15</text>
<text x="677.3" y="103.2">LD5</text>
<text x="182.4" y="110.1">A7</text>
<text x="200.4" y="113.6">IP4</text>
<text x="292.8" y="113.6">IO4</text>
<text x="312.8" y="110.1">A11</text>
<text x="363.1" y="110.1">R-IO23</text>
<text x="432.9" y="110.1">SW0</text>
<text x="486.5" y="110.1">G18</text>
<text x="507.6" y="113.6">IP4</text>
<text x="584.6" y="113.6">IO_L1P/A16</text>
<text x="627" y="110.1">U18</text>
<text x="677.3" y="110.1">JB10</text>
<text x="179.3" y="117.1">D13</text>
<text x="312.8" y="117.1">C4</text>
<text x="363.1" y="117.1">R-IO4</text>
<text x="432.9" y="117.1">BTN3</text>
<text x="486.5" y="117.1">H13</text>
<text x="627" y="117.1">T17</text>
<text x="677.3" y="117.1">JB4</text>
<text x="179.7" y="124.1">B15</text>
<text x="200.4" y="120.6">IP5</text>
<text x="292.8" y="120.6">IO5</text>
<text x="312.8" y="124.1">E13</text>
<text x="363.1" y="124.1">R-IO34</text>
<text x="432.9" y="124.1">SW3</text>
<text x="486.7" y="124.1">K17</text>
<text x="507.6" y="120.6">IP5</text>
<text x="583.6" y="120.6">IO_L1N/A15</text>
<text x="627" y="124.1">R18</text>
<text x="677.3" y="124.1">JB2</text>
<text x="179.3" y="131.1">A15</text>
<text x="200.4" y="127.6">IP_L2P</text>
<text x="292.8" y="127.6">IO7</text>
<text x="312.8" y="131.1">G9</text>
<text x="363.1" y="131.1">R-IO18</text>
<text x="432.9" y="131.1">BTN1</text>
<text x="486.5" y="131.1">D18</text>
<text x="507.6" y="127.6">IP6</text>
<text x="584.6" y="127.6">IO_L2P/A14</text>
<text x="627" y="131.1">T18</text>
<text x="677.3" y="131.1">JB9</text>
<text x="200.4" y="134.6">IP_L2N</text>
<text x="292.8" y="134.6">IO8</text>
<text x="507.6" y="134.6">IP7/VREF</text>
<text x="583.6" y="134.6">IO_L2N/A13</text>
<text x="179.7" y="138">C12</text>
<text x="200.4" y="141.5">IP_L7P</text>
<text x="282.7" y="141.5">IO_L1P</text>
<text x="312.8" y="138">B16</text>
<text x="363.1" y="138">R-IO40</text>
<text x="432.9" y="138">SW2</text>
<text x="486.7" y="138">K18</text>
<text x="507.6" y="141.5">IP8</text>
<text x="596.9" y="141.5">IO_L3P</text>
<text x="627" y="138">R15</text>
<text x="677.3" y="138">JB3</text>
<text x="179.3" y="145">D12</text>
<text x="200.4" y="148.5">IP_L7N</text>
<text x="281.7" y="148.5">IO_L1N</text>
<text x="312.8" y="145">A16</text>
<text x="363.1" y="145">R-IO39</text>
<text x="432.9" y="145">SW5</text>
<text x="487.4" y="145">L13</text>
<text x="507.6" y="148.5">IP9</text>
<text x="578.6" y="148.5">IO_L3N/VREF</text>
<text x="627" y="145">R16</text>
<text x="677.3" y="145">JB8</text>
<text x="180.5" y="152">F10</text>
<text x="200.4" y="155.5">IP_L10P</text>
<text x="282.7" y="155.5">IO_L3P</text>
<text x="312.8" y="152">D14</text>
<text x="363.1" y="152">R-IO37</text>
<text x="432.9" y="152">SW4</text>
<text x="487.4" y="152">L14</text>
<text x="507.6" y="155.5">IP10</text>
<text x="596.9" y="155.5">IO_L5P</text>
<text x="627" y="152">M14</text>
<text x="677.3" y="152">JA9</text>
<text x="179.3" y="159">G10</text>
<text x="312.8" y="159">C14</text>
<text x="363.1" y="159">R-IO36</text>
<text x="432.9" y="159">SW1</text>
<text x="486.5" y="159">H18</text>
<text x="627" y="159">M13</text>
<text x="677.3" y="159">JB1</text>
<text x="182.7" y="166">C8</text>
<text x="200.4" y="162.5">IP_L10N</text>
<text x="264.4" y="162.5">IO_L3N/VREF</text>
<text x="312.8" y="166">B14</text>
<text x="363.1" y="166">R-IO38</text>
<text x="432.9" y="166">SW6</text>
<text x="486.5" y="166">N17</text>
<text x="507.6" y="162.5">IP11/VREF</text>
<text x="578.6" y="162.5">IO_L5N/VREF</text>
<text x="627" y="166">P17</text>
<text x="677.3" y="166">JB7</text>
<text x="182.4" y="172.9">D8</text>
<text x="200.4" y="169.4">IP_L16P</text>
<text x="282.7" y="169.4">IO_L4P</text>
<text x="312.8" y="172.9">A14</text>
<text x="363.1" y="172.9">R-IO35</text>
<text x="432.9" y="172.9">SW7</text>
<text x="486.9" y="172.9">R17</text>
<text x="507.6" y="169.4">IP12</text>
<text x="596.9" y="169.4">IO_L6P</text>
<text x="627" y="172.9">P18</text>
<text x="677.3" y="172.9">JD4</text>
<text x="182.4" y="179.9">A5</text>
<text x="200.4" y="176.4">IP_L16N</text>
<text x="281.7" y="176.4">IO_L4N</text>
<text x="312.8" y="179.9">A13</text>
<text x="363.1" y="179.9">R-IO32</text>
<text x="507.6" y="176.4">IP14</text>
<text x="595.9" y="176.4">IO_L6N</text>
<text x="627" y="179.9">M15</text>
<text x="677.3" y="179.9">JA4</text>
<text x="200.4" y="183.4">IP_L22P</text>
<text x="282.7" y="183.4">IO_L5P</text>
<text x="596.9" y="183.4">IO_L7P</text>
<text x="182.7" y="186.9">B5</text>
<text x="200.4" y="190.4">IP_L22N</text>
<text x="264.4" y="190.4">IO_L5N/VREF</text>
<text x="312.8" y="186.9">B13</text>
<text x="363.1" y="186.9">R-IO33</text>
<text x="595.9" y="190.4">IO_L7N</text>
<text x="627" y="186.9">M16</text>
<text x="677.3" y="186.9">JA10</text>
<text x="282.7" y="197.4">IO_L6P</text>
<text x="312.8" y="193.9">F12</text>
<text x="363.1" y="193.9">R-IO31</text>
<text x="596.9" y="197.4">IO_L8P</text>
<text x="627" y="193.9">N18</text>
<text x="677.3" y="193.9">JD3</text>
<text x="312.8" y="200.8">E12</text>
<text x="363.1" y="200.8">R-IO30</text>
<text x="432.9" y="200.8">LD5</text>
<text x="487.5" y="200.8">P16</text>
<text x="627" y="200.8">M18</text>
<text x="677.3" y="200.8">JD2</text>
<text x="179.3" y="207.8">A12</text>
<text x="281.7" y="204.3">IO_L6N</text>
<text x="312.8" y="207.8">E11</text>
<text x="363.1" y="207.8">R-IO28</text>
<text x="486.5" y="207.8">N15</text>
<text x="507.6" y="204.3">IO1</text>
<text x="595.9" y="204.3">IO_L8N</text>
<text x="627" y="207.8">L16</text>
<text x="677.3" y="207.8">JA8</text>
<text x="182.4" y="214.8">D6</text>
<text x="200.4" y="211.3">IP2</text>
<text x="282.7" y="211.3">IO_L8P</text>
<text x="312.8" y="214.8">F11</text>
<text x="363.1" y="214.8">R-IO29</text>
<text x="486.5" y="214.8">N14</text>
<text x="507.6" y="211.3">IO_L4P</text>
<text x="584.6" y="211.3">IO_L9P/A12</text>
<text x="627" y="214.8">L15</text>
<text x="677.3" y="214.8">JA1</text>
<text x="183.1" y="221.8">E6</text>
<text x="200.4" y="218.3">IO_L21P</text>
<text x="281.7" y="218.3">IO_L8N</text>
<text x="312.8" y="221.8">C11</text>
<text x="363.1" y="221.8">R-IO27</text>
<text x="487.2" y="221.8">E15</text>
<text x="507.6" y="218.3">IO_L4N</text>
<text x="583.6" y="218.3">IO_L9N/A11</text>
<text x="627" y="221.8">L18</text>
<text x="677.3" y="221.8">CA</text>
<text x="5" y="227.8">B</text>
<text x="200.4" y="225.3">IO_L21N</text>
<text x="282.7" y="225.3">IO_L9P</text>
<text x="507.6" y="225.3">IO_L22P</text>
<text x="593.8" y="225.3">IO_L10P</text>
<text x="794" y="227.8">B</text>
<text x="281.7" y="232.2">IO_L9N</text>
<text x="312.8" y="228.8">D11</text>
<text x="363.1" y="228.8">R-IO24</text>
<text x="432.9" y="228.8">LD4</text>
<text x="487.2" y="228.8">E16</text>
<text x="507.6" y="232.2">IO_L22N</text>
<text x="575.5" y="232.2">IO_L10N/VREF</text>
<text x="627" y="228.8">L17</text>
<text x="677.3" y="228.8">JA3</text>
<text x="279.6" y="239.2">IO_L15P</text>
<text x="312.8" y="235.7">E9</text>
<text x="363.1" y="235.7">R-IO15</text>
<text x="584.6" y="239.2">IO_L15P/A2</text>
<text x="627" y="235.7">J12</text>
<text x="677.3" y="235.7">JC10</text>
<text x="312.8" y="242.7">F9</text>
<text x="363.1" y="242.7">R-IO19</text>
<text x="627" y="242.7">J13</text>
<text x="677.3" y="242.7">JD1</text>
<text x="278.6" y="246.2">IO_L15N</text>
<text x="312.8" y="249.7">E8</text>
<text x="363.1" y="249.7">R-IO14</text>
<text x="583.6" y="246.2">IO_L15N/A1</text>
<text x="627" y="249.7">H16</text>
<text x="677.3" y="249.7">JC4</text>
<text x="279.6" y="253.2">IO_L17P</text>
<text x="312.8" y="256.7">F8</text>
<text x="363.1" y="256.7">R-IO12</text>
<text x="593.8" y="253.2">IO_L16P</text>
<text x="627" y="256.7">H17</text>
<text x="677.3" y="256.7">AN1</text>
<text x="278.6" y="260.2">IO_L17N</text>
<text x="312.8" y="263.6">C7</text>
<text x="363.1" y="263.6">R-IO11</text>
<text x="583.6" y="260.2">IO_L16N/A0</text>
<text x="627" y="263.6">H14</text>
<text x="677.3" y="263.6">CG</text>
<text x="279.6" y="267.1">IO_L18P</text>
<text x="593.8" y="267.1">IO_L17P</text>
<text x="261.3" y="274.1">IO_L18N/VREF</text>
<text x="312.8" y="270.6">D7</text>
<text x="363.1" y="270.6">R-IO13</text>
<text x="592.8" y="274.1">IO_L17N</text>
<text x="627" y="270.6">H15</text>
<text x="677.3" y="270.6">JC7</text>
<text x="279.6" y="281.1">IO_L19P</text>
<text x="312.8" y="277.6">F7</text>
<text x="363.1" y="277.6">R-IO8</text>
<text x="432.9" y="277.6">JA7</text>
<text x="486.7" y="277.6">K13</text>
<text x="507.6" y="281.1">IO_L11P/A10/RHCLK0</text>
<text x="593.8" y="281.1">IO_L18P</text>
<text x="627" y="277.6">G15</text>
<text x="677.3" y="277.6">JC1</text>
<text x="125.7" y="284.6">R-IO20</text>
<text x="179.3" y="284.6">D10</text>
<text x="312.8" y="284.6">E7</text>
<text x="363.1" y="284.6">R-IO9</text>
<text x="432.9" y="284.6">JA2</text>
<text x="486.7" y="284.6">K12</text>
<text x="627" y="284.6">G16</text>
<text x="677.3" y="284.6">JC9</text>
<text x="125.7" y="291.6">R-IO25</text>
<text x="180" y="291.6">E10</text>
<text x="200.4" y="288.1">IO_L11P/GCLK4</text>
<text x="261.3" y="288.1">IO_L19N/VREF</text>
<text x="312.8" y="291.6">B6</text>
<text x="363.1" y="291.6">R-IO5</text>
<text x="432.9" y="291.6">JD8/LD2</text>
<text x="486.7" y="291.6">K15</text>
<text x="507.6" y="288.1">IO_L11N/A9/RHCLK1</text>
<text x="592.8" y="288.1">IO_L18N</text>
<text x="627" y="291.6">F18</text>
<text x="677.3" y="291.6">CB</text>
<text x="125.7" y="298.5">R-IO22</text>
<text x="179.7" y="298.5">B10</text>
<text x="200.4" y="295">IO_L11N/GCLK5</text>
<text x="279.6" y="295">IO_L20P</text>
<text x="312.8" y="298.5">A6</text>
<text x="363.1" y="298.5">R-IO10</text>
<text x="432.9" y="298.5">JD7/LD3</text>
<text x="486.7" y="298.5">K14</text>
<text x="507.6" y="295">IO_L12P/A8/RHCLK2</text>
<text x="593.8" y="295">IO_L19P</text>
<text x="627" y="298.5">F17</text>
<text x="677.3" y="298.5">AN0</text>
<text x="125.7" y="305.5">R-IO21</text>
<text x="179.3" y="305.5">A10</text>
<text x="200.4" y="302">IO_L12P/GCLK6</text>
<text x="278.6" y="302">IO_L20N</text>
<text x="312.8" y="305.5">C5</text>
<text x="363.1" y="305.5">R-IO7</text>
<text x="432.9" y="305.5">CF</text>
<text x="488.6" y="305.5">J17</text>
<text x="507.6" y="302">IO_L12N/A7/RHCLK3/TRDY1</text>
<text x="592.8" y="302">IO_L19N</text>
<text x="627" y="305.5">G14</text>
<text x="677.3" y="305.5">CE</text>
<text x="200.4" y="309">IO_L12N/GCLK7</text>
<text x="279.6" y="309">IO_L23P</text>
<text x="507.6" y="309">IO_L13P/A6/RHCLK4/IRDY1</text>
<text x="593.8" y="309">IO_L20P</text>
<text x="125.7" y="312.5">GCLK0</text>
<text x="182.7" y="312.5">B8</text>
<text x="200.4" y="316">IP_L13P/GCLK8</text>
<text x="261.3" y="316">IO_L23N/VREF</text>
<text x="312.8" y="312.5">D5</text>
<text x="363.1" y="312.5">R-IO6</text>
<text x="432.9" y="312.5">JC2</text>
<text x="488.6" y="312.5">J16</text>
<text x="507.6" y="316">IO_L13N/A5/RHCLK5</text>
<text x="592.8" y="316">IO_L20N</text>
<text x="627" y="312.5">G13</text>
<text x="677.3" y="312.5">JC3</text>
<text x="125.7" y="319.5">FX2-CLKIN</text>
<text x="182.7" y="319.5">B9</text>
<text x="200.4" y="322.9">IP_L13N/GCLK9</text>
<text x="279.6" y="322.9">IO_L24P</text>
<text x="312.8" y="319.5">A4</text>
<text x="363.1" y="319.5">R-IO2</text>
<text x="432.9" y="319.5">JD9/LD1</text>
<text x="488.6" y="319.5">J15</text>
<text x="507.6" y="322.9">IO_L14P/A4/RHCLK6</text>
<text x="593.8" y="322.9">IO_L21P</text>
<text x="627" y="319.5">F15</text>
<text x="677.3" y="319.5">AN3</text>
<text x="125.7" y="326.4">R-IO16</text>
<text x="182.7" y="326.4">C9</text>
<text x="200.4" y="329.9">IO_L14P/GCLK10</text>
<text x="278.6" y="329.9">IO_L24N</text>
<text x="312.8" y="326.4">B4</text>
<text x="363.1" y="326.4">R-IO1</text>
<text x="432.9" y="326.4">JD10/LD0</text>
<text x="488.6" y="326.4">J14</text>
<text x="507.6" y="329.9">IO_L14N/A3/RHCLK7</text>
<text x="592.8" y="329.9">IO_L21N</text>
<text x="627" y="326.4">F14</text>
<text x="677.3" y="326.4">JC8</text>
<text x="125.7" y="333.4">FX2-CLKOUT</text>
<text x="182.4" y="333.4">D9</text>
<text x="312.8" y="333.4">C3</text>
<text x="363.1" y="333.4">R-IO3</text>
<text x="200.4" y="336.9">IO_L14N/GCLK11</text>
<text x="279.6" y="336.9">IO_L25P</text>
<text x="5" y="376.1">C</text>
<text x="794" y="376.1">C</text>
<text x="111.7" y="438.1">VCC3V3</text>
<text x="293.3" y="438.1">VCC3V3</text>
<text x="186.9" y="459">4</text>
<text x="243" y="459">1</text>
<text x="368.4" y="459">8</text>
<text x="424.5" y="459">1</text>
<text x="200.4" y="462.5">VDD</text>
<text x="224.3" y="462.5">OE</text>
<text x="381.9" y="462.5">VDD</text>
<text x="405.8" y="462.5">OE</text>
<text x="186.9" y="473">2</text>
<text x="243" y="473">3</text>
<text x="265.3" y="473">GCLK0</text>
<text x="368.4" y="473">4</text>
<text x="424.5" y="473">5</text>
<text x="446.9" y="473">GCLK1</text>
<text x="200.4" y="476.5">GND</text>
<text x="219.8" y="476.5">OUT</text>
<text x="381.9" y="476.5">GND</text>
<text x="401.4" y="476.5">OUT</text>
<text x="111.7" y="493.9">GND</text>
<text x="293.3" y="493.9">GND</text>
<text x="523.7" y="500.9">Title</text>
<text x="743.6" y="500.9">Rev</text>
<text x="743.6" y="521.8">Copyright2007</text>
<text x="4.7" y="524.4">D</text>
<text x="793.8" y="524.4">D</text>
<text x="523.7" y="528.8">Circuit</text>
<text x="537.7" y="535.8">Banks 0, 1 and Clocks</text>
<text x="523.7" y="542.7">Doc#</text>
<text x="544.6" y="546.2">500-134</text>
<text x="523.7" y="556.7">Engineer</text>
<text x="551.6" y="556.7">NEA</text>
<text x="523.7" y="563.7">Author</text>
<text x="551.6" y="563.7">GMA</text>
<text x="523.7" y="570.6">Date</text>
<text x="551.6" y="570.6">7/19/2007</text>
<text x="523.7" y="577.6">Sheet# 05</text>
<text x="558.6" y="577.6">out of</text>
<text x="579.5" y="577.6">11</text>
<text x="98.9" y="588.1">1</text>
<text x="299.6" y="588.1">2</text>
<text x="500.4" y="588.1">3</text>
<text x="701.1" y="588.1">4</text>
</g>
<g font-size="6.1" fill="#800000">
<text x="195.5" y="89.2">IC9B</text>
<text x="502.7" y="89.2">IC9C</text>
<text x="231.8" y="96.9">XC3SE-FG320</text>
<text x="539.7" y="96.9">XC3SE-FG320</text>
<text x="244.4" y="103.2">BANK0</text>
<text x="551.6" y="103.2">BANK1</text>
<text x="502.7" y="340.4">XC3S500E-FG320</text>
<text x="195.5" y="347.4">XC3S500E-FG320</text>
<text x="206" y="452">SG8002</text>
<text x="387.5" y="452">SG8002</text>
<text x="144.5" y="469.5">C49</text>
<text x="326.1" y="469.5">C50</text>
<text x="144.5" y="476.5">0.47uF</text>
<text x="326.1" y="476.5">0.47uF</text>
<text x="195.5" y="486.9">SG8002JF</text>
<text x="230.4" y="486.9">IC11</text>
<text x="377.1" y="486.9">Socket</text>
<text x="412" y="486.9">IC12</text>
</g>
</svg>
